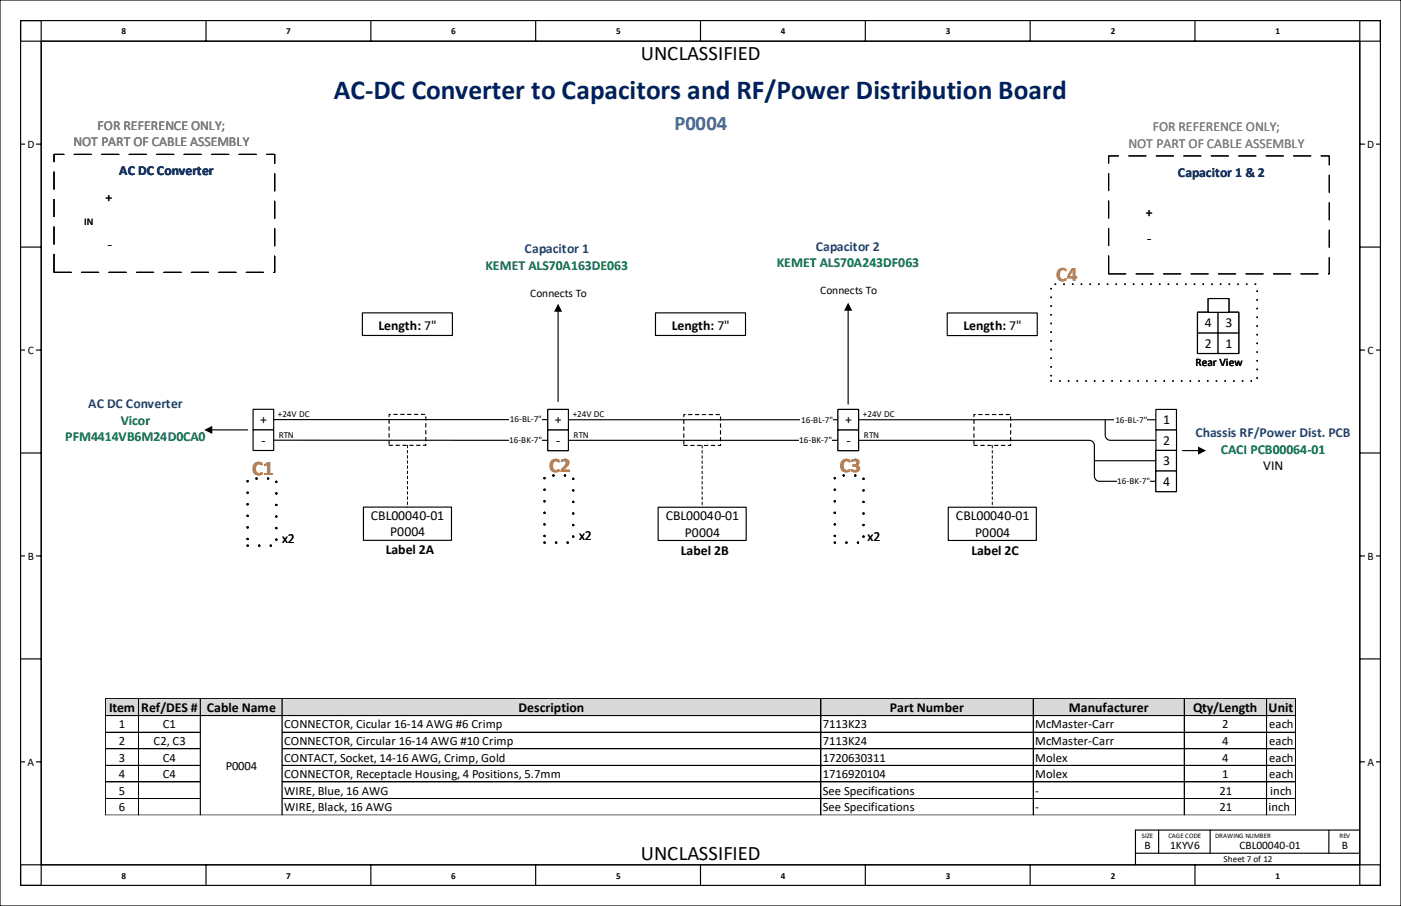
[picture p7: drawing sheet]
<svg xmlns="http://www.w3.org/2000/svg" width="432mm" height="279mm" viewBox="0 0 432 279" stroke-linecap="round" stroke-linejoin="round" font-family="sans-serif">
<g fill="none" stroke="#000" stroke-width=".35">
<path d="M6.3 6.4h6.4v266.6h-6.4zM6.3 6.4h419.1v6.3h-419.1zM12.7 12.7h406.4v254h-406.4zM63.5 6.4v6.3M114.3 6.4v6.3M165.1 6.4v6.3M215.9 6.4v6.3M266.7 6.4v6.3M317.5 6.4v6.3M368.3 6.4v6.3M419.1 6.4h6.3v266.6h-6.3zM6.3 44.4h6.4"/>
<path d="M419.1 44.4h6.3M6.3 76.2h6.4M419.1 76.2h6.3M6.3 107.9h6.4M419.1 107.9h6.3M6.3 139.7h6.4M419.1 139.7h6.3M6.3 171.4h6.4M419.1 171.4h6.3M6.3 203.2h6.4M419.1 203.2h6.3M6.3 234.9h6.4"/>
<path d="M419.1 234.9h6.3M357.1 256v7.1M373 256v7.1M409.6 256v7.1M419 256h-69v10.7M6.3 266.7h419.1v6.3h-419.1zM63.5 266.7v6.3M114.3 266.7v6.3M165.1 266.7v6.3M215.9 266.7v6.3M266.7 266.7v6.3M317.5 266.7v6.3"/>
<path d="M350 263.1h69.1M368.3 266.7v6.3"/>
</g>
<g fill="#fff">
<path d="M7.9 233.4h3.2v3.2h-3.2z" fill-rule="evenodd"/>
<path d="M7.9 169.9h3.2v3.2h-3.2z" fill-rule="evenodd"/>
<path d="M7.9 106.3h3.2v3.2h-3.2z" fill-rule="evenodd"/>
<path d="M7.9 42.9h3.2v3.2h-3.2z" fill-rule="evenodd"/>
<path d="M420.7 233.4h3.2v3.2h-3.2z" fill-rule="evenodd"/>
<path d="M420.7 169.9h3.2v3.2h-3.2z" fill-rule="evenodd"/>
<path d="M420.7 106.3h3.2v3.2h-3.2z" fill-rule="evenodd"/>
<path d="M420.7 42.9h3.2v3.2h-3.2z" fill-rule="evenodd"/>
</g>
<path d="M0 0h431.8v279.4h-431.8zM65.1 132.6h11.2M175.2 135.8h83.1M364.4 139h5.2M202.8 156.4h27.2v10.3h-27.2z" fill="none" stroke="#000" stroke-width=".35"/>
<path d="M210.8 127.8h11.3v9.6h-11.3z" fill="none" stroke="#000" stroke-width=".35" stroke-dasharray="1.1 1.1"/>
<path d="M62.9 132.6l2.5-1.3v2.5zM369.2 137.7l2.5 1.3-2.5 1.2z" fill="#000"/>
<path d="M16.6 47.6h68.1v36.4h-68.1z" fill="none" stroke="#000" stroke-width=".35" stroke-dasharray="5.3 3.2"/>
<path d="M246.2 134.1h10.2v3.4h-10.2z" fill-rule="evenodd" fill="#fff"/>
<path d="M175.2 129.4h89.4" fill="none" stroke="#000" stroke-width=".35"/>
<path d="M246.8 127.7h9.9v3.4h-9.9z" fill-rule="evenodd" fill="#fff"/>
<path d="M172 95.8v28M261.4 95.5v29.1" fill="none" stroke="#000" stroke-width=".35"/>
<path d="M172 93.7l1.3 2.4h-2.5zM261.4 93.3l1.2 2.5h-2.4z" fill="#000"/>
<path d="M341.7 48.1h68v36.4h-68z" fill="none" stroke="#000" stroke-width=".35" stroke-dasharray="5.3 3.2"/>
<path d="M168.8 126.3h6.4v6.3h-6.4z" fill-rule="evenodd" fill="#fff"/>
<path d="M168.8 126.3h6.4v6.3h-6.4z" fill="none" stroke="#000" stroke-width=".35"/>
<path d="M168.8 132.6h6.4v6.4h-6.4z" fill-rule="evenodd" fill="#fff"/>
<path d="M168.8 132.6h6.4v6.4h-6.4z" fill="none" stroke="#000" stroke-width=".35"/>
<path d="M168.8 126.3h6.4v6.3h-6.4z" fill-rule="evenodd" fill="#fff"/>
<path d="M168.8 126.3h6.4v6.3h-6.4z" fill="none" stroke="#000" stroke-width=".35"/>
<path d="M168.8 132.6h6.4v6.4h-6.4z" fill-rule="evenodd" fill="#fff"/>
<path d="M168.8 132.6h6.4v6.4h-6.4z" fill="none" stroke="#000" stroke-width=".35"/>
<path d="M258.3 126.3h6.3v6.3h-6.3z" fill-rule="evenodd" fill="#fff"/>
<path d="M258.3 126.3h6.3v6.3h-6.3z" fill="none" stroke="#000" stroke-width=".35"/>
<path d="M258.3 132.6h6.3v6.4h-6.3z" fill-rule="evenodd" fill="#fff"/>
<path d="M258.3 132.6h6.3v6.4h-6.3z" fill="none" stroke="#000" stroke-width=".35"/>
<path d="M258.3 126.3h6.3v6.3h-6.3z" fill-rule="evenodd" fill="#fff"/>
<path d="M258.3 126.3h6.3v6.3h-6.3z" fill="none" stroke="#000" stroke-width=".35"/>
<path d="M258.3 132.6h6.3v6.4h-6.3z" fill-rule="evenodd" fill="#fff"/>
<path d="M84.4 135.8h84.4M258.3 132.6h6.3v6.4h-6.3zM112 156.4h27.1v10.2h-27.1z" fill="none" stroke="#000" stroke-width=".35"/>
<path d="M76.3 147.6h8.9v20.7h-8.9zM167.8 146.6h8.9v20.7h-8.9zM257.3 146.6h8.8v20.7h-8.8z" fill="none" stroke="#000" stroke-width=".71" stroke-dasharray="0 3.5"/>
<path d="M216.4 137.4v19" fill="none" stroke="#000" stroke-width=".31" stroke-dasharray=".8 .8"/>
<path d="M119.9 127.8h11.3v9.5h-11.3z" fill="none" stroke="#000" stroke-width=".35" stroke-dasharray="1.1 1.1"/>
<path d="M156.9 134.1h10.1v3.4h-10.1z" fill-rule="evenodd" fill="#fff"/>
<path d="M84.4 129.4h84.3" fill="none" stroke="#000" stroke-width=".35"/>
<path d="M157.1 127.6h9.9v3.4h-9.9z" fill-rule="evenodd" fill="#fff"/>
<path d="M111.7 96.5h27.7v7h-27.7z" fill="none" stroke="#000" stroke-width=".35"/>
<path d="M78 126.2h6.4v6.4h-6.4z" fill-rule="evenodd" fill="#fff"/>
<path d="M78 126.2h6.4v6.4h-6.4z" fill="none" stroke="#000" stroke-width=".35"/>
<path d="M78 132.6h6.4v6.3h-6.4z" fill-rule="evenodd" fill="#fff"/>
<path d="M78 132.6h6.4v6.3h-6.4zM264.6 135.8h71.1a1.59 1.59 0 0 1 1.6 1.6v9.4a1.59 1.59 0 0 0 1.6 1.6h17.3M292.3 156.4h27.1v10.3h-27.1z" fill="none" stroke="#000" stroke-width=".35"/>
<path d="M125.6 137.3v19.1" fill="none" stroke="#000" stroke-width=".31" stroke-dasharray=".8 .8"/>
<path d="M300.2 127.8h11.3v9.6h-11.3z" fill="none" stroke="#000" stroke-width=".35" stroke-dasharray="1.1 1.1"/>
<path d="M344.2 146.7h10.2v3.4h-10.2z" fill-rule="evenodd" fill="#fff"/>
<path d="M357.5 129.4h-92.9" fill="none" stroke="#000" stroke-width=".35"/>
<path d="M343.6 127.7h9.9v3.4h-9.9z" fill-rule="evenodd" fill="#fff"/>
<path d="M291.9 96.5h27.8v7h-27.8z" fill="none" stroke="#000" stroke-width=".35"/>
<path d="M356.2 126.3h6.4v6.3h-6.4z" fill-rule="evenodd" fill="#fff"/>
<path d="M356.2 126.3h6.4v6.3h-6.4z" fill="none" stroke="#000" stroke-width=".35"/>
<path d="M356.3 132.6h6.3v6.4h-6.3z" fill-rule="evenodd" fill="#fff"/>
<path d="M356.3 132.6h6.3v6.4h-6.3z" fill="none" stroke="#000" stroke-width=".35"/>
<path d="M305.8 137.4v19" fill="none" stroke="#000" stroke-width=".31" stroke-dasharray=".8 .8"/>
<path d="M356.2 138.9h6.4v6.4h-6.4z" fill-rule="evenodd" fill="#fff"/>
<path d="M356.2 138.9h6.4v6.4h-6.4z" fill="none" stroke="#000" stroke-width=".35"/>
<path d="M356.2 145.3h6.4v6.3h-6.4z" fill-rule="evenodd" fill="#fff"/>
<path d="M356.2 145.3h6.4v6.3h-6.4z" fill="none" stroke="#000" stroke-width=".35"/>
<path d="M356.2 138.9h6.4v6.4h-6.4z" fill-rule="evenodd" fill="#fff"/>
<path d="M356.2 138.9h6.4v6.4h-6.4z" fill="none" stroke="#000" stroke-width=".35"/>
<path d="M356.2 145.3h6.4v6.3h-6.4z" fill-rule="evenodd" fill="#fff"/>
<path d="M340.6 129.4v4.8a1.59 1.59 0 0 0 1.6 1.6h14.1M337.3 142.1h18.9M356.2 145.3h6.4v6.3h-6.4z" fill="none" stroke="#000" stroke-width=".35"/>
<path d="M324 87.7h63.5v29.8h-63.5z" fill="none" stroke="#000" stroke-width=".53" stroke-dasharray="0 2.6"/>
<path d="M369.1 102.7h6.3v6.3h-6.3z" fill-rule="evenodd" fill="#fff"/>
<path d="M369.1 102.7h6.3v6.3h-6.3z" fill="none" stroke="#000" stroke-width=".35"/>
<path d="M375.4 102.7h6.4v6.3h-6.4z" fill-rule="evenodd" fill="#fff"/>
<path d="M375.4 102.7h6.4v6.3h-6.4z" fill="none" stroke="#000" stroke-width=".35"/>
<path d="M369.1 96.3h6.3v6.4h-6.3z" fill-rule="evenodd" fill="#fff"/>
<path d="M369.1 96.3h6.3v6.4h-6.3z" fill="none" stroke="#000" stroke-width=".35"/>
<path d="M375.4 96.3h6.4v6.4h-6.4z" fill-rule="evenodd" fill="#fff"/>
<path d="M375.4 96.3h6.4v6.4h-6.4z" fill="none" stroke="#000" stroke-width=".35"/>
<path d="M372.4 92.1h6.3v4.2h-6.3z" fill-rule="evenodd" fill="#fff"/>
<path d="M372.4 92.1h6.3v4.2h-6.3z" fill="none" stroke="#000" stroke-width=".35"/>
<path d="M369.1 102.7h6.3v6.3h-6.3z" fill-rule="evenodd" fill="#fff"/>
<path d="M369.1 102.7h6.3v6.3h-6.3z" fill="none" stroke="#000" stroke-width=".35"/>
<path d="M375.4 102.7h6.4v6.3h-6.4z" fill-rule="evenodd" fill="#fff"/>
<path d="M375.4 102.7h6.4v6.3h-6.4z" fill="none" stroke="#000" stroke-width=".35"/>
<path d="M369.1 96.3h6.3v6.4h-6.3z" fill-rule="evenodd" fill="#fff"/>
<path d="M369.1 96.3h6.3v6.4h-6.3z" fill="none" stroke="#000" stroke-width=".35"/>
<path d="M375.4 96.3h6.4v6.4h-6.4z" fill-rule="evenodd" fill="#fff"/>
<path d="M375.4 96.3h6.4v6.4h-6.4z" fill="none" stroke="#000" stroke-width=".35"/>
<path d="M372.4 92.1h6.3v4.2h-6.3z" fill-rule="evenodd" fill="#fff"/>
<path d="M372.4 92.1h6.3v4.2h-6.3z" fill="none" stroke="#000" stroke-width=".35"/>
<path d="M324 87.7h63.5v29.8h-63.5z" fill="none" stroke="#000" stroke-width=".53" stroke-dasharray="0 2.6"/>
<path d="M369.1 102.7h6.3v6.3h-6.3z" fill-rule="evenodd" fill="#fff"/>
<path d="M369.1 102.7h6.3v6.3h-6.3z" fill="none" stroke="#000" stroke-width=".35"/>
<path d="M375.4 102.7h6.4v6.3h-6.4z" fill-rule="evenodd" fill="#fff"/>
<path d="M375.4 102.7h6.4v6.3h-6.4z" fill="none" stroke="#000" stroke-width=".35"/>
<path d="M369.1 96.3h6.3v6.4h-6.3z" fill-rule="evenodd" fill="#fff"/>
<path d="M369.1 96.3h6.3v6.4h-6.3z" fill="none" stroke="#000" stroke-width=".35"/>
<path d="M375.4 96.3h6.4v6.4h-6.4z" fill-rule="evenodd" fill="#fff"/>
<path d="M375.4 96.3h6.4v6.4h-6.4z" fill="none" stroke="#000" stroke-width=".35"/>
<path d="M372.4 92.1h6.3v4.2h-6.3z" fill-rule="evenodd" fill="#fff"/>
<path d="M202 96.5h27.8v7h-27.8zM372.4 92.1h6.3v4.2h-6.3z" fill="none" stroke="#000" stroke-width=".35"/>
<path d="M32.5 215.4h367v5.4h-367z" fill-rule="evenodd" fill="#d9d9d9"/>
<g fill="#fff">
<path d="M86.8 220.6h166.3v5.3h-166.3z" fill-rule="evenodd"/>
<path d="M86.8 225.7h166.3v5.3h-166.3z" fill-rule="evenodd"/>
<path d="M86.8 230.8h166.3v5.3h-166.3z" fill-rule="evenodd"/>
<path d="M86.8 235.9h166.3v5.3h-166.3z" fill-rule="evenodd"/>
<path d="M86.8 241h166.3v5.3h-166.3z" fill-rule="evenodd"/>
<path d="M86.8 246.2h166.3v5.3h-166.3z" fill-rule="evenodd"/>
<path d="M86.8 251.3h166.3v.2h-166.3z" fill-rule="evenodd"/>
</g>
<g fill="none" stroke="#000" stroke-width=".31">
<path d="M32.5 215.3v36.2M32.5 215.4h367M42.7 215.5v36M61.7 215.5v36M86.9 215.5v36M253 215.5v36M318.4 215.5v36M365 215.3v36.2M390.4 215.5v36M399.4 215.5v36M32.5 220.7h367M32.5 225.8h29.3"/>
<path d="M32.5 230.9h29.3M32.5 236h29.3M87 225.8h312.5M87 230.9h312.5M87 236h312.5M32.5 241.1h29.3M32.5 246.3h29.3M32.5 251.4h367M87 241.1h312.5M87 246.3h312.5"/>
</g>
<text font-size="8.5" fill="#002060" x="102.9" y="30.5">AC-DC Converter to Capacitors and RF/Power Distribution Board</text>
<text font-size="6.4" x="197.6" y="18.6">UNCLASSIFIED</text>
<text font-size="6.3" fill="#0070c0" x="207.9" y="40">P0004</text>
<g font-size="6.3" fill="#ea700d">
<text x="325.5" y="86.6">C4</text>
<text x="77.8" y="146.6">C1</text>
<text x="169.3" y="145.6">C2</text>
<text x="258.8" y="145.6">C3</text>
</g>
<text font-size="6.3" x="197.6" y="265.2">UNCLASSIFIED</text>
<g font-size="4.2" fill="#7f7f7f">
<text x="30.1" y="40">FOR REFERENCE ONLY;</text>
<text x="355.3" y="40.5">FOR REFERENCE ONLY;</text>
<text x="22.6" y="45.1">NOT PART OF CABLE ASSEMBLY</text>
<text x="347.8" y="45.6">NOT PART OF CABLE ASSEMBLY</text>
</g>
<g font-size="4.2" fill="#17355d">
<text x="36.7" y="54">AC DC Converter</text>
<text x="363.1" y="54.5">Capacitor 1 &amp; 2</text>
</g>
<g font-size="4.2">
<text x="32.5" y="62.4">+</text>
<text x="353.2" y="66.9">+</text>
<text x="33.2" y="76.7">-</text>
<text x="353.6" y="74.8">-</text>
<text x="116.7" y="101.8">Length: 7&quot;</text>
<text x="207" y="101.8">Length: 7&quot;</text>
<text x="297" y="101.8">Length: 7&quot;</text>
<text x="371.3" y="100.8">4</text>
<text x="377.7" y="100.8">3</text>
<text x="371.3" y="107.2">2</text>
<text x="377.7" y="107.2">1</text>
<text x="80.2" y="130.7">+</text>
<text x="171" y="130.8">+</text>
<text x="260.5" y="130.8">+</text>
<text x="358.5" y="130.8">1</text>
<text x="80.6" y="137.1">-</text>
<text x="171.4" y="137.2">-</text>
<text x="260.9" y="137.2">-</text>
<text x="358.5" y="137.1">2</text>
<text x="358.5" y="143.4">3</text>
<text x="358.5" y="149.8">4</text>
<text x="389.3" y="145">VIN</text>
<text x="114.3" y="160.3">CBL00040-01</text>
<text x="205.2" y="160.4">CBL00040-01</text>
<text x="294.6" y="160.4">CBL00040-01</text>
<text x="86.9" y="167.4">x2</text>
<text x="120.2" y="165.4">P0004</text>
<text x="178.5" y="166.5">x2</text>
<text x="211.1" y="165.5">P0004</text>
<text x="267.4" y="166.7">x2</text>
<text x="300.6" y="165.5">P0004</text>
<text x="118.9" y="171">Label 2A</text>
<text x="209.8" y="171">Label 2B</text>
<text x="299.4" y="171">Label 2C</text>
<text x="33.6" y="219.5">Item</text>
<text x="43.5" y="219.5">Ref/DES #</text>
<text x="63.8" y="219.5">Cable Name</text>
<text x="159.8" y="219.5">Description</text>
<text x="274.3" y="219.5">Part Number</text>
<text x="329.5" y="219.5">Manufacturer</text>
<text x="367.7" y="219.7">Qty/Length</text>
<text x="391" y="219.7">Unit</text>
</g>
<g font-size="4.2" fill="#1f477d">
<text x="251.4" y="77.4">Capacitor 2</text>
<text x="161.7" y="78.1">Capacitor 1</text>
<text x="27.2" y="125.8">AC DC Converter</text>
<text x="368.4" y="134.9">Chassis RF/Power Dist. PCB</text>
</g>
<g font-size="4.2" fill="#006f32">
<text x="149.6" y="83.2">KEMET ALS70A163DE063</text>
<text x="239.4" y="82.4">KEMET ALS70A243DF063</text>
<text x="37.2" y="130.9">Vicor</text>
<text x="20.1" y="136">PFM4414VB6M24D0CA0</text>
<text x="376.2" y="140">CACI PCB00064-01</text>
</g>
<g font-size="3.9">
<text x="36.6" y="224.6">1</text>
<text x="50.2" y="224.6">C1</text>
<text x="87.6" y="224.6">CONNECTOR, Cicular 16-14 AWG #6 Crimp</text>
<text x="253.6" y="224.6">7113K23</text>
<text x="319.1" y="224.6">McMaster-Carr</text>
<text x="376.7" y="224.6">2</text>
<text x="391.2" y="224.6">each</text>
<text x="36.6" y="229.8">2</text>
<text x="47.4" y="229.8">C2, C3</text>
<text x="87.6" y="229.8">CONNECTOR, Circular 16-14 AWG #10 Crimp</text>
<text x="253.6" y="229.8">7113K24</text>
<text x="319.1" y="229.8">McMaster-Carr</text>
<text x="376.7" y="229.8">4</text>
<text x="391.2" y="229.8">each</text>
<text x="36.6" y="234.9">3</text>
<text x="36.6" y="240">4</text>
<text x="50.2" y="234.9">C4</text>
<text x="50.2" y="240">C4</text>
<text x="69.6" y="237.3">P0004</text>
<text x="87.6" y="234.9">CONTACT, Socket, 14-16 AWG, Crimp, Gold</text>
<text x="87.6" y="240">CONNECTOR, Receptacle Housing, 4 Positions, 5.7mm</text>
<text x="253.6" y="234.9">1720630311</text>
<text x="253.6" y="240">1716920104</text>
<text x="319.1" y="234.9">Molex</text>
<text x="319.1" y="240">Molex</text>
<text x="376.7" y="234.9">4</text>
<text x="376.7" y="240">1</text>
<text x="391.2" y="234.9">each</text>
<text x="391.2" y="240">each</text>
<text x="36.6" y="245.1">5</text>
<text x="87.6" y="245.1">WIRE, Blue, 16 AWG</text>
<text x="253.6" y="245.1">See Specifications</text>
<text x="319.1" y="245.1">-</text>
<text x="375.8" y="245.1">21</text>
<text x="391.5" y="245.1">inch</text>
<text x="36.6" y="250.2">6</text>
<text x="87.6" y="250.2">WIRE, Black, 16 AWG</text>
<text x="253.6" y="250.2">See Specifications</text>
<text x="319.1" y="250.2">-</text>
<text x="375.8" y="250.2">21</text>
<text x="391" y="250.2">inch</text>
</g>
<g font-size="3.5">
<text x="8.4" y="45.6">D</text>
<text x="421.4" y="45.6">D</text>
<text x="163.4" y="91.6">Connects To</text>
<text x="252.8" y="90.8">Connects To</text>
<text x="8.6" y="109.1">C</text>
<text x="368.5" y="112.8">Rear View</text>
<text x="421.5" y="109.1">C</text>
<text x="8.6" y="172.7">B</text>
<text x="421.5" y="172.7">B</text>
<text x="8.5" y="236.1">A</text>
<text x="421.4" y="236.1">A</text>
<text x="352.7" y="261.9">B</text>
<text x="360.6" y="261.9">1KYV6</text>
<text x="382" y="261.9">CBL00040-01</text>
<text x="413.5" y="261.9">B</text>
</g>
<text font-size="3.2" x="25.9" y="69.3">IN</text>
<g font-size="2.8">
<text x="37.4" y="10.5">8</text>
<text x="88.2" y="10.5">7</text>
<text x="139" y="10.5">6</text>
<text x="189.9" y="10.5">5</text>
<text x="240.7" y="10.5">4</text>
<text x="291.5" y="10.5">3</text>
<text x="342.3" y="10.5">2</text>
<text x="393.2" y="10.5">1</text>
<text x="85.6" y="128.7">+24V DC</text>
<text x="157.2" y="130.3">16-BL-7&quot;</text>
<text x="176.5" y="128.7">+24V DC</text>
<text x="246.9" y="130.3">16-BL-7&quot;</text>
<text x="266" y="128.7">+24V DC</text>
<text x="343.8" y="130.3">16-BL-7&quot;</text>
<text x="85.9" y="135">RTN</text>
<text x="156.9" y="136.7">16-BK-7&quot;</text>
<text x="176.8" y="135.1">RTN</text>
<text x="246.3" y="136.7">16-BK-7&quot;</text>
<text x="266.3" y="135.1">RTN</text>
<text x="344.3" y="149.4">16-BK-7&quot;</text>
<text x="377.1" y="265.9">Sheet 7 of 12</text>
<text x="37.4" y="271">8</text>
<text x="88.2" y="271">7</text>
<text x="139" y="271">6</text>
<text x="189.9" y="271">5</text>
<text x="240.7" y="271">4</text>
<text x="291.5" y="271">3</text>
<text x="342.3" y="271">2</text>
<text x="393.2" y="271">1</text>
</g>
<g font-size="2.1">
<text x="351.9" y="258.4">SIZE</text>
<text x="360.2" y="258.4">CAGE CODE</text>
<text x="374.5" y="258.4">DRAWING NUMBER</text>
<text x="412.8" y="258.4">REV</text>
</g>
</svg>
